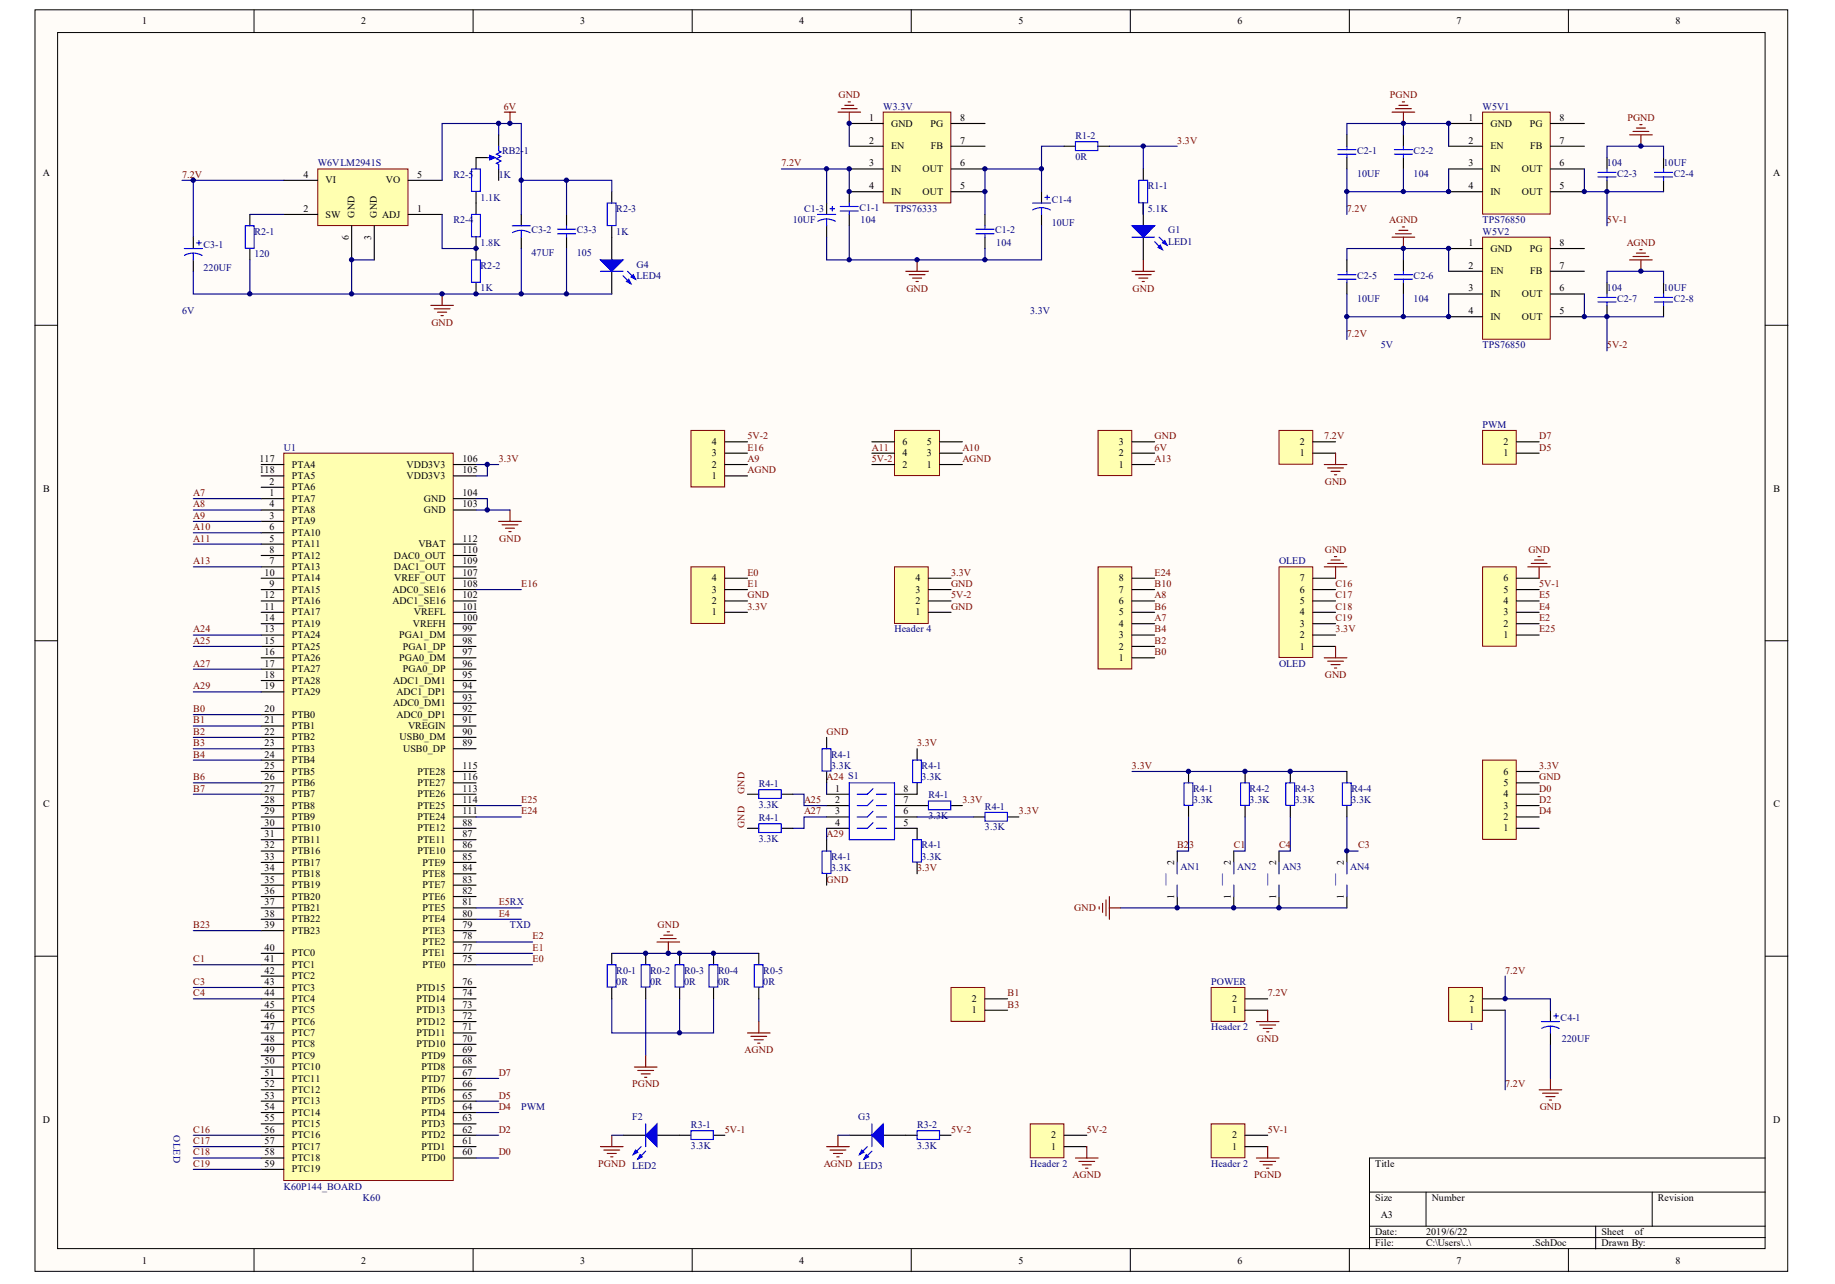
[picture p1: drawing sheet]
<svg xmlns="http://www.w3.org/2000/svg" width="289mm" height="202mm" viewBox="0 0 289 202" stroke-linecap="round" stroke-linejoin="round" font-family="sans-serif">
<g fill="#fffcf8" stroke="#000" stroke-width=".16">
<path d="M5.5 1.5h276v198.6h-276z"/>
<path d="M9.1 5.1h268.8v191.5h-268.8z"/>
</g>
<g fill="none" stroke="#000" stroke-width=".16">
<path d="M40 1.5v3.6M74.5 1.5v3.6M109 1.5v3.6M143.5 1.5v3.6M178 1.5v3.6M212.5 1.5v3.6M247 1.5v3.6M5.5 51.2h3.6M278 51.2h3.5M5.5 100.9h3.6M278 100.9h3.5M5.5 150.5h3.6"/>
<path d="M278 150.5h3.5M40 196.6v3.6M74.5 196.6v3.6M109 196.6v3.6M143.5 196.6v3.6M178 196.6v3.6M212.5 196.6v3.6M215.6 187.7h62.4M215.6 193h62.4M215.6 194.8h62.4M224.5 187.7v5.3M247 196.6v3.6"/>
<path d="M251.2 193v3.6M260.1 187.7v5.3M278 182.3h-62.4v14.3"/>
</g>
<path d="M139.1 17.7h10.6v14.2h-10.6z" fill="#ffffb0" stroke="#800000" stroke-width=".16"/>
<g fill="none" stroke="#000" stroke-width=".18">
<path d="M133.7 19.4h5.4M149.7 19.4h5.4M130.2 32v1.8M130.2 35.5v1.8M133.7 23h5.4M133.7 26.6h5.4M133.7 33.8v1.7M139.1 30.2h-5.4v1.8M149.7 23h5.4M149.7 26.6h5.4M149.7 30.2h5.4M155.1 33.8v1.7"/>
<path d="M155.1 37.3v1.8M164 30.2v1.8M164 33.8v1.7M180 26.6v1.8M180 32v3.5M180 37.3v3.6"/>
</g>
<g fill="none" stroke="#800000" stroke-width=".18">
<path d="M131.9 17.7h3.6M132.5 17.1h2.5M133 16.6h1.4M133.5 16h.4M133.7 17.7v1.7M142.6 42.7h3.6M143.2 43.2h2.4M143.7 43.8h1.4M144.2 44.3h.4M144.4 40.9v1.8M178.2 42.7h3.6M178.8 43.2h2.5"/>
<path d="M179.3 43.8h1.4M179.8 44.3h.4M180 40.9v1.8"/>
</g>
<g fill="none" stroke="#00f" stroke-width=".18">
<path d="M128.7 33.8h2.9M130.2 34.5l.7 .1 .6 .2M130.2 34.5l-.8 .1-.6 .2M130.2 34.5v1M130.7 32.9h.7M131 32.5v.7M132.3 32.5h2.8M132.3 33.2h2.8M133.7 32v.5M133.7 33.2v.6M153.7 36.1h2.8M153.7 36.8h2.8"/>
<path d="M155.1 35.5v.6M155.1 36.8v.5M162.6 32h2.8M164 32.7l.7 .1 .7 .3M164 32.7l-.7 .1-.7 .2M164 32.7v1.1M164.5 31.1h.7M164.9 30.7v.7M178.2 37.3h3.6M179.3 28.4h1.4v3.5h-1.4zM181.8 38.1l1.2 1.2M182.5 37.3l1.3 1.3"/>
</g>
<g fill="#00f" stroke="#00f" stroke-width=".18">
<path d="M178.2 35.5h3.6l-1.8 1.8z"/>
<path d="M182.7 38.6l.3 .7-.7-.4z"/>
<path d="M183.4 37.9l.4 .7-.8-.4z"/>
</g>
<path d="M233.4 37.3h10.7v16.1h-10.7z" fill="#ffffb0" stroke="#800000" stroke-width=".16"/>
<g fill="none" stroke="#000" stroke-width=".18">
<path d="M228.1 39.1h5.3M244.1 39.1h5.4M212.1 40.9v1.8M212.1 44.5v1.8M221 40.9v1.8M221 44.5v1.8M228.1 42.7h5.3M228.1 46.3h5.3M228.1 49.9h5.3M244.1 42.7h5.4M244.1 46.3h5.4M244.1 49.9h5.4"/>
<path d="M253 44.5v1.8M253 48.1v1.8M261.9 44.5v1.8M261.9 48.1v1.8"/>
</g>
<path d="M219.2 37.3h3.6M219.7 36.8h2.5M220.3 36.3h1.4M220.8 35.7h.3M221 37.3v1.8M257.7 39.8h1.4M258.2 39.3h.3M256.6 40.9h3.5M257.1 40.4h2.5M258.4 40.9v1.8" fill="none" stroke="#800000" stroke-width=".18"/>
<g fill="none" stroke="#00f" stroke-width=".18">
<path d="M210.6 43.2h2.9M210.6 44h2.9M212.1 42.7v.5M212.1 44v.5M219.5 43.2h2.9M219.5 44h2.9M221 42.7v.5M221 44v.5M251.6 46.8h2.8M251.6 47.5h2.8M253 46.3v.5M253 47.5v.6"/>
<path d="M260.5 46.8h2.9M260.5 47.5h2.9M261.9 46.3v.5M261.9 47.5v.6"/>
</g>
<path d="M44.7 71.3h26.7v114.5h-26.7z" fill="#ffffb0" stroke="#800000" stroke-width=".16"/>
<g fill="none" stroke="#000" stroke-width=".18">
<path d="M41.1 78.5h3.6M41.1 76.7h3.6M41.1 74.9h3.6M41.1 73.1h3.6M71.4 78.5h3.6M71.4 74.9h3.6M71.4 73.1h3.6M41.1 82.1h3.6M41.1 80.3h3.6M41.1 85.7h3.6M41.1 83.9h3.6M41.1 89.2h3.6"/>
<path d="M41.1 87.5h3.6M41.1 92.8h3.6M41.1 91h3.6M41.1 96.4h3.6M41.1 94.6h3.6M41.1 100h3.6M41.1 98.2h3.6M71.4 80.3h3.6M71.4 85.7h3.6M71.4 89.2h3.6M71.4 87.5h3.6M71.4 92.8h3.6"/>
<path d="M71.4 91h3.6M71.4 96.4h3.6M71.4 94.6h3.6M71.4 100h3.6M71.4 98.2h3.6M41.1 101.8h3.6M41.1 103.6h3.6M41.1 105.3h3.6M41.1 107.1h3.6M41.1 108.9h3.6M41.1 112.5h3.6M41.1 114.3h3.6"/>
<path d="M41.1 116.1h3.6M41.1 117.9h3.6M41.1 119.7h3.6M71.4 101.8h3.6M71.4 103.6h3.6M71.4 105.3h3.6M71.4 107.1h3.6M71.4 108.9h3.6M71.4 112.5h3.6M71.4 114.3h3.6M71.4 116.1h3.6M71.4 117.9h3.6"/>
<path d="M71.4 110.7h3.6M41.1 121.5h3.6M41.1 123.2h3.6M41.1 125h3.6M41.1 126.8h3.6M41.1 128.6h3.6M41.1 130.4h3.6M41.1 132.2h3.6M41.1 134h3.6M41.1 135.8h3.6M41.1 137.6h3.6M41.1 139.4h3.6"/>
<path d="M71.4 121.5h3.6M71.4 123.2h3.6M71.4 125h3.6M71.4 126.8h3.6M71.4 128.6h3.6M71.4 130.4h3.6M71.4 132.2h3.6M71.4 134h3.6M71.4 135.8h3.6M71.4 137.6h3.6M71.4 139.4h3.6M41.1 141.1h3.6"/>
<path d="M41.1 142.9h3.6M41.1 144.7h3.6M41.1 146.5h3.6M41.1 150.1h3.6M41.1 151.9h3.6M41.1 153.7h3.6M41.1 155.5h3.6M41.1 157.3h3.6M41.1 159h3.6M71.4 141.1h3.6M71.4 142.9h3.6M71.4 144.7h3.6"/>
<path d="M71.4 146.5h3.6M71.4 150.1h3.6M71.4 151.9h3.6M71.4 155.5h3.6M71.4 157.3h3.6M71.4 159h3.6M71.4 148.3h3.6M41.1 160.8h3.6M41.1 162.6h3.6M41.1 164.4h3.6M41.1 166.2h3.6M41.1 168h3.6"/>
<path d="M41.1 169.8h3.6M41.1 171.6h3.6M41.1 173.4h3.6M41.1 175.1h3.6M41.1 176.9h3.6M41.1 178.7h3.6M71.4 160.8h3.6M71.4 162.6h3.6M71.4 164.4h3.6M71.4 166.2h3.6M71.4 168h3.6M71.4 169.8h3.6"/>
<path d="M71.4 171.6h3.6M71.4 173.4h3.6M71.4 175.1h3.6M71.4 176.9h3.6M71.4 178.7h3.6M41.1 180.5h3.6M41.1 182.3h3.6M41.1 184.1h3.6M71.4 180.5h3.6M71.4 182.3h3.6"/>
</g>
<path d="M233.4 17.7h10.7v16h-10.7z" fill="#ffffb0" stroke="#800000" stroke-width=".16"/>
<g fill="none" stroke="#000" stroke-width=".18">
<path d="M228.1 19.4h5.3M244.1 19.4h5.4M212.1 21.2v1.8M212.1 24.8v1.8M221 21.2v1.8M221 24.8v1.8M228.1 23h5.3M228.1 26.6h5.3M228.1 30.2h5.3M244.1 23h5.4M244.1 26.6h5.4M244.1 30.2h5.4"/>
<path d="M253 24.8v1.8M253 28.4v1.8M261.9 24.8v1.8M261.9 28.4v1.8"/>
</g>
<path d="M219.2 17.7h3.6M219.7 17.1h2.5M220.3 16.6h1.4M220.8 16h.3M221 17.7v1.7M258.2 19.6h.3M256.6 21.2h3.5M257.1 20.7h2.5M257.7 20.2h1.4M258.4 21.2v1.8" fill="none" stroke="#800000" stroke-width=".18"/>
<g fill="none" stroke="#00f" stroke-width=".18">
<path d="M210.6 23.6h2.9M210.6 24.3h2.9M212.1 23v.6M212.1 24.3v.5M219.5 23.6h2.9M219.5 24.3h2.9M221 23v.6M221 24.3v.5M251.6 27.1h2.8M251.6 27.9h2.8M253 26.6v.5M253 27.9v.5"/>
<path d="M260.5 27.1h2.9M260.5 27.9h2.9M261.9 26.6v.5M261.9 27.9v.5"/>
</g>
<path d="M108.8 67.8h5.3v8.9h-5.3z" fill="#ffffb0" stroke="#800000" stroke-width=".16"/>
<path d="M114.1 74.9h3.6M114.1 73.1h3.6M114.1 71.3h3.6M114.1 69.6h3.6" fill="none" stroke="#000" stroke-width=".18"/>
<path d="M233.4 67.8h5.3v5.3h-5.3z" fill="#ffffb0" stroke="#800000" stroke-width=".16"/>
<path d="M238.8 71.3h3.5M238.8 69.6h3.5" fill="none" stroke="#000" stroke-width=".18"/>
<path d="M108.8 89.2h5.3v9h-5.3z" fill="#ffffb0" stroke="#800000" stroke-width=".16"/>
<path d="M114.1 96.4h3.6M114.1 94.6h3.6M114.1 92.8h3.6M114.1 91h3.6" fill="none" stroke="#000" stroke-width=".18"/>
<path d="M233.4 119.7h5.3v12.4h-5.3z" fill="#ffffb0" stroke="#800000" stroke-width=".16"/>
<path d="M238.8 130.4h3.5M238.8 128.6h3.5M238.8 126.8h3.5M238.8 125h3.5M238.8 123.2h3.5M238.8 121.5h3.5" fill="none" stroke="#000" stroke-width=".18"/>
<path d="M172.9 67.8h5.3v7.1h-5.3z" fill="#ffffb0" stroke="#800000" stroke-width=".16"/>
<path d="M178.2 73.1h3.6M178.2 71.3h3.6M178.2 69.6h3.6" fill="none" stroke="#000" stroke-width=".18"/>
<path d="M50 26.6h14.2v8.9h-14.2z" fill="#ffffb0" stroke="#800000" stroke-width=".16"/>
<g fill="none" stroke="#000" stroke-width=".18">
<path d="M30.4 37.3v1.8M39.3 33.8v1.7M39.3 39.1v1.8M44.7 28.4h5.3M44.7 33.8h5.3M55.4 35.5v5.4M58.9 35.5v5.4M64.3 28.4h5.3M64.3 33.8h5.3M75 24.8h1.7M75 39.1v1.8M78.5 21.2v1.8"/>
<path d="M78.5 26.6v1.8M82.1 33.8v1.7M82.1 37.3v1.8M89.2 33.8v1.7M89.2 37.3v1.8M96.3 30.2v1.8M96.3 35.5v5.4M30.4 40.9v1.8M75 44.5v1.8M96.3 42.7v3.6"/>
</g>
<g fill="none" stroke="#00f" stroke-width=".18">
<path d="M29 39.1h2.9M30.4 39.8l.8 .1 .6 .3M30.4 39.8l-.7 .1-.7 .3M30.4 39.8v1.1M31 38.2h.7M31.3 37.9v.7M38.6 35.5h1.4v3.6h-1.4zM76.7 24.8h.9M78.5 23v.7l.4 .2-.7 .4 .7 .3-.7 .4 .7 .3-.7 .4 .3 .2v.7M80.7 35.5h2.8M82.1 36.3l.7 .1 .7 .2M82.1 36.3l-.7 .1-.7 .2"/>
<path d="M82.1 36.3v1M87.8 36.8h2.8M87.8 36.1h2.8M89.2 35.5v.6M89.2 36.8v.5M95.6 32h1.4v3.5h-1.4zM74.2 40.9h1.4v3.5h-1.4zM94.5 42.7h3.6M98.1 43.4l1.3 1.3M98.8 42.7l1.3 1.3"/>
</g>
<g fill="#00f" stroke="#00f" stroke-width=".18">
<path d="M77.1 24.5l.9 .3-.9 .4z"/>
<path d="M94.5 40.9h3.6l-1.8 1.8z"/>
<path d="M99 44l.4 .7-.8-.4z"/>
<path d="M99.7 43.2l.4 .8-.7-.4z"/>
</g>
<path d="M79.4 17.7h1.8M80.3 17.7v1.7" fill="none" stroke="#800000" stroke-width=".18"/>
<path d="M228.1 155.5h5.3v5.3h-5.3z" fill="#ffffb0" stroke="#800000" stroke-width=".16"/>
<path d="M233.4 159h3.6M233.4 157.3h3.6" fill="none" stroke="#000" stroke-width=".18"/>
<path d="M67.8 48.1h3.6M68.4 48.6h2.5M68.9 49.2h1.4M69.4 49.7h.4M69.6 46.3v1.8" fill="none" stroke="#800000" stroke-width=".18"/>
<path d="M140.8 67.8h7.1v7.1h-7.1z" fill="#ffffb0" stroke="#800000" stroke-width=".16"/>
<path d="M137.3 69.6h3.5M137.3 71.3h3.5M137.3 73.1h3.5M148 69.6h3.5M148 71.3h3.5M148 73.1h3.5" fill="none" stroke="#000" stroke-width=".18"/>
<g fill="none" stroke="#000080" stroke-width=".18">
<path d="M133.7 19.4v3.6M221 19.4v1.8M28.7 28.4h16M30.4 28.4v8.9M39.3 33.8h5.4M82.1 39.1v7.2M89.2 28.4v5.4M89.2 39.1v7.2M96.3 30.2v-1.8h-14.2v5.4M123 26.6h10.7v3.6M130.2 26.6v5.4M133.7 35.5v5.4"/>
<path d="M155.1 39.1v1.8M164 30.2v-3.6h-8.9v7.2M164 35.5v5.4h-33.8v-3.6M167.6 23h-3.6v3.6M180 32v1.8M212.1 26.6v3.6h16v-3.6M212.1 21.2v-1.8h16v3.6M212.1 30.2v3.6M221 26.6v3.6M221 39.1v1.8M249.5 26.6v3.6h12.4M253 24.8v-1.8h8.9v1.8"/>
<path d="M253 30.2v5.3M39.3 40.9v5.4h-8.9v-3.6M58.9 40.9h-3.5v5.4M212.1 46.3v7.1M221 46.3v3.6M253 44.5v-1.8h8.9v1.8M253 49.9v5.3M30.4 83.9h10.7M30.4 85.7h10.7M30.4 119.7h10.7M30.4 112.5h10.7M30.4 116.1h10.7"/>
<path d="M30.4 123.2h10.7M75 151.9h8.9M75 150.1h8.9M237 159v12.6M75 173.4h3.5M75 169.8h3.5"/>
</g>
<path d="M242.3 171.6h3.6M242.9 172.1h2.5M243.4 172.6h1.4M243.9 173.2h.4M244.1 169.8v1.8" fill="none" stroke="#800000" stroke-width=".18"/>
<path d="M190.7 155.5h5.3v5.3h-5.3z" fill="#ffffb0" stroke="#800000" stroke-width=".16"/>
<path d="M196 159h3.6M196 157.3h3.6M98.1 178.7h3.6M103.4 178.7h3.6M133.7 178.7h3.6M139.1 178.7h3.5" fill="none" stroke="#000" stroke-width=".18"/>
<g fill="none" stroke="#800000" stroke-width=".18">
<path d="M199.6 159v1.8M96.3 178.7v1.8M131.9 178.7v1.8M197.8 160.8h3.6M198.4 161.4h2.5M198.9 161.9h1.4M199.4 162.4h.4M94.5 180.5h3.6M95.1 181.1h2.5M95.6 181.6h1.4M96.1 182.1h.4M130.2 180.5h3.5"/>
<path d="M130.7 181.1h2.5M131.2 181.6h1.4M131.8 182.1h.3"/>
</g>
<g fill="#00f" stroke="#00f" stroke-width=".18">
<path d="M103.4 176.9v3.6l-1.7-1.8z"/>
<path d="M100.1 181.1l.3 .3-.7 .4z"/>
<path d="M100.8 181.8l.3 .3-.7 .4z"/>
<path d="M139.1 176.9v3.6l-1.8-1.8z"/>
<path d="M135.7 181.1l.3 .3-.7 .4z"/>
<path d="M136.4 181.8l.3 .3-.7 .4z"/>
</g>
<path d="M101.7 176.9v3.6M137.3 176.9v3.6M101 180.5l-1.3 1.3M101.7 181.2l-1.3 1.3M136.6 180.5l-1.3 1.3M137.3 181.2l-1.3 1.3" fill="none" stroke="#00f" stroke-width=".18"/>
<path d="M96.3 178.7h1.8M131.9 178.7h1.8" fill="none" stroke="#000080" stroke-width=".18"/>
<path d="M172.9 89.2h5.3v16.1h-5.3z" fill="#ffffb0" stroke="#800000" stroke-width=".16"/>
<g fill="none" stroke="#000" stroke-width=".18">
<path d="M178.2 100h3.6M178.2 98.2h3.6M178.2 96.4h3.6M178.2 94.6h3.6M178.2 92.8h3.6M178.2 91h3.6M178.2 103.6h3.6M178.2 101.8h3.6M96.3 150.1v1.8M96.3 155.5v1.8M101.7 150.1v1.8M101.7 155.5v1.8"/>
<path d="M107 150.1v1.8M107 155.5v1.8M112.3 150.1v1.8M112.3 155.5v1.8M119.5 150.1v1.8M119.5 155.5v1.8M244.1 159v1.8M107 178.7h1.8M112.3 178.7h1.8M142.6 178.7h1.8M148 178.7h1.7M244.1 162.6v1.8"/>
</g>
<g fill="none" stroke="#800000" stroke-width=".18">
<path d="M103.4 148.3h3.6M104 147.8h2.5M104.5 147.2h1.4M105 146.7h.4M105.2 148.3v1.8M99.9 168h3.5M100.4 168.5h2.5M101 169.1h1.4M101.5 169.6h.3M101.7 166.2v1.8M117.7 162.6h3.6M118.2 163.2h2.5"/>
<path d="M118.8 163.7h1.4M119.3 164.2h.4M119.5 160.8v1.8"/>
</g>
<path d="M212.1 40.9v-1.8h16v3.6M228.1 46.3v3.6h-16M249.5 46.3v3.6h12.4M96.3 157.3v5.3h16v-5.3M96.3 150.1h23.2M101.7 157.3v8.9M107 157.3v5.3M119.5 157.3v3.5M244.1 164.4v5.4" fill="none" stroke="#000080" stroke-width=".18"/>
<g fill="none" stroke="#00f" stroke-width=".18">
<path d="M95.6 151.9h1.4v3.5h-1.4zM101 151.9h1.3v3.5h-1.3zM106.3 151.9h1.4v3.5h-1.4zM111.6 151.9h1.4v3.5h-1.4zM118.8 151.9h1.3v3.5h-1.3zM244.7 159.9h.7M245 159.6v.7M108.8 178h3.5v1.4h-3.5zM144.4 178h3.5v1.4h-3.5zM242.7 160.8h2.8M244.1 161.5l.7 .1 .7 .3M244.1 161.5l-.7 .1-.7 .3"/>
<path d="M244.1 161.5v1.1"/>
</g>
<path d="M140.8 89.2h5.3v9h-5.3z" fill="#ffffb0" stroke="#800000" stroke-width=".16"/>
<path d="M167.6 23h1.7M172.9 23h1.8M146.2 96.4h3.5M146.2 94.6h3.5M146.2 92.8h3.5M146.2 91h3.5" fill="none" stroke="#000" stroke-width=".18"/>
<path d="M78.5 82.1h3.6M79.1 82.6h2.4M79.6 83.2h1.4M80.1 83.7h.4M80.3 80.3v1.8" fill="none" stroke="#800000" stroke-width=".18"/>
<path d="M39.3 46.3h57M30.4 78.5h10.7M75 78.5h1.7v1.8h3.6M75 73.1h3.5M76.7 73.1v1.8h-1.7M30.4 80.3h10.7M75 80.3h1.7M75 175.1h3.5M75 178.7h3.5M75 182.3h3.5" fill="none" stroke="#000080" stroke-width=".18"/>
<path d="M169.3 22.3h3.6v1.4h-3.6z" fill="none" stroke="#00f" stroke-width=".18"/>
<path d="M162.2 176.9h5.3v5.4h-5.3z" fill="#ffffb0" stroke="#800000" stroke-width=".16"/>
<path d="M167.6 178.7h3.5M167.6 180.5h3.5" fill="none" stroke="#000" stroke-width=".18"/>
<path d="M190.7 176.9h5.3v5.4h-5.3z" fill="#ffffb0" stroke="#800000" stroke-width=".16"/>
<g fill="none" stroke="#000" stroke-width=".18">
<path d="M75 24.8v1.8M75 30.2v3.6M75 37.3v1.8M185.4 134v3.6M185.4 139.4v3.5M194.3 134v3.6M194.3 139.4v3.5M201.4 134v3.6M201.4 139.4v3.5M212.1 134v3.6M212.1 139.4v3.5M196 178.7h3.6"/>
<path d="M196 180.5h3.6"/>
</g>
<g fill="none" stroke="#800000" stroke-width=".18">
<path d="M173.1 142.8v.3M173.6 142.2v1.4M174.1 141.7v2.5M174.7 141.1v3.6M174.7 142.9h1.8M169.3 182.3h3.6M169.9 182.8h2.5M170.4 183.4h1.4M170.9 183.9h.4M171.1 180.5v1.8M197.8 182.3h3.6M198.4 182.8h2.5"/>
<path d="M198.9 183.4h1.4M199.4 183.9h.4M199.6 180.5v1.8"/>
</g>
<path d="M78.5 19.4h3.6v9M69.6 33.8v5.3h5.4M78.5 21.2v-1.8h-8.9v9M30.4 89.2h10.7M75 128.6h7.1M178.2 121.5h33.9M176.5 142.9h35.6" fill="none" stroke="#000080" stroke-width=".18"/>
<path d="M183.6 137.6v1.8M185.4 135.8v1.8M185.4 139.4v1.7M192.5 137.6v1.8M194.3 135.8v1.8M194.3 139.4v1.7M199.6 137.6v1.8M201.4 135.8v1.8M201.4 139.4v1.7M210.3 137.6v1.8M212.1 135.8v1.8M212.1 139.4v1.7" fill="none" stroke="#5f74e2" stroke-width=".18"/>
<path d="M74.2 33.8h1.4v3.5h-1.4zM74.2 26.6h1.4v3.5h-1.4z" fill="none" stroke="#00f" stroke-width=".18"/>
<path d="M201.4 89.2h5.3v14.3h-5.3z" fill="#ffffb0" stroke="#800000" stroke-width=".16"/>
<path d="M206.7 100h3.6M206.7 98.2h3.6M206.7 96.4h3.6M206.7 94.6h3.6M206.7 92.8h3.6M206.7 91h3.6M206.7 101.8h3.6" fill="none" stroke="#000" stroke-width=".18"/>
<path d="M208.5 89.2h3.6M209 88.7h2.5M209.6 88.2h1.4M210.1 87.6h.4M210.3 89.2v1.8M208.5 103.6h3.6M209 104.1h2.5M209.6 104.6h1.4M210.1 105.2h.4M210.3 101.8v1.8" fill="none" stroke="#800000" stroke-width=".18"/>
<path d="M30.4 178.7h10.7M30.4 180.5h10.7M30.4 182.3h10.7M30.4 184.1h10.7" fill="none" stroke="#000080" stroke-width=".18"/>
<path d="M201.4 67.8h5.3v5.3h-5.3z" fill="#ffffb0" stroke="#800000" stroke-width=".16"/>
<path d="M206.7 71.3h3.6M206.7 69.6h3.6" fill="none" stroke="#000" stroke-width=".18"/>
<path d="M208.5 73.1h3.6M209 73.7h2.5M209.6 74.2h1.4M210.1 74.7h.4M210.3 71.3v1.8" fill="none" stroke="#800000" stroke-width=".18"/>
<path d="M75 144.7h7.1M75 142.9h7.1" fill="none" stroke="#000080" stroke-width=".18"/>
<path d="M233.4 89.2h5.3v12.5h-5.3z" fill="#ffffb0" stroke="#800000" stroke-width=".16"/>
<g fill="none" stroke="#000" stroke-width=".18">
<path d="M238.8 100h3.5M238.8 98.2h3.5M238.8 96.4h3.5M238.8 94.6h3.5M238.8 92.8h3.5M238.8 91h3.5M130.2 116.1v1.8M144.4 117.9v1.8M117.7 125h1.8M117.7 130.4h1.8M123 125h1.8M123 130.4h1.8"/>
<path d="M130.2 125h3.5M130.2 126.8h3.5M130.2 128.6h3.5M130.2 130.4h3.5M130.2 121.5v1.7M130.2 132.2v1.8M130.2 137.6v1.8M140.8 126.8h5.4M140.8 128.6h3.6M140.8 130.4h3.6v1.8M144.4 123.2v1.8h-3.6M144.4 135.8v1.8"/>
<path d="M149.7 126.8h1.8M153.3 128.6h1.8M158.6 128.6h1.8M187.1 121.5v1.7M187.1 126.8v1.8M196 121.5v1.7M196 126.8v1.8M203.2 121.5v1.7M203.2 126.8v1.8M212.1 121.5v1.7M212.1 126.8v1.8"/>
</g>
<path d="M240.6 89.2h3.5M241.1 88.7h2.5M241.6 88.2h1.5M242.2 87.6h.3M242.3 89.2v1.8" fill="none" stroke="#800000" stroke-width=".18"/>
<g fill="none" stroke="#000080" stroke-width=".18">
<path d="M174.7 23h10.7M180 23v3.6M30.4 82.1h10.7M75 92.8h7.1M30.4 125h10.7M75 126.8h7.1M124.8 125h1.8v1.8h3.6M130.2 128.6h-3.6v1.8h-1.8M130.2 123.2v1.8M130.2 130.4v1.8M144.4 128.6h8.9M187.1 128.6v5.4h-1.7"/>
<path d="M196 128.6v5.4h-1.7M203.2 128.6v5.4h-1.8M212.1 128.6v5.4h1.7M30.4 146.5h10.7M30.4 151.9h10.7M30.4 155.5h10.7M30.4 157.3h10.7M75 148.3h8.9M237 153.7v3.6h7.1v1.7"/>
</g>
<g fill="none" stroke="#00f" stroke-width=".18">
<path d="M129.4 117.9h1.4v3.5h-1.4zM143.7 119.7h1.4v3.5h-1.4zM119.5 124.3h3.5v1.4h-3.5zM119.5 129.7h3.5v1.4h-3.5zM129.4 134h1.4v3.5h-1.4zM133.7 123.2h7.1v9h-7.1zM137.5 129.5l-.9 .9h-1.6M137.5 127.7l-.9 .9h-1.6M137.5 125.9l-.9 .9h-1.6M137.5 124.1l-.9 .9h-1.6M138 130.4h1.6M138 128.6h1.6"/>
<path d="M138 126.8h1.6M138 125h1.6M143.7 132.2h1.4v3.5h-1.4zM146.2 126.1h3.5v1.4h-3.5zM155.1 127.9h3.5v1.4h-3.5zM186.4 123.2h1.4v3.6h-1.4zM195.3 123.2h1.4v3.6h-1.4zM202.5 123.2h1.3v3.6h-1.3zM211.4 123.2h1.3v3.6h-1.3z"/>
</g>
<path d="M149.7 155.5h5.4v5.3h-5.4z" fill="#ffffb0" stroke="#800000" stroke-width=".16"/>
<path d="M155.1 159h3.5M155.1 157.3h3.5" fill="none" stroke="#000" stroke-width=".18"/>
<path d="M30.4 100h10.7M30.4 114.3h10.7M30.4 117.9h10.7M30.4 101.8h10.7M30.4 105.3h10.7M30.4 108.9h10.7" fill="none" stroke="#000080" stroke-width=".18"/>
<g fill="#000080" stroke="#000080" stroke-width=".16">
<circle cx="30.4" cy="28.4" r=".34"/>
<circle cx="39.3" cy="46.3" r=".33"/>
<circle cx="55.4" cy="46.3" r=".33"/>
<circle cx="55.4" cy="40.9" r=".33"/>
<circle cx="69.6" cy="46.3" r=".33"/>
<circle cx="74.9" cy="46.3" r=".33"/>
<circle cx="74.9" cy="39.1" r=".33"/>
<circle cx="76.7" cy="80.3" r=".34"/>
<circle cx="76.7" cy="73.1" r=".34"/>
<circle cx="78.5" cy="19.4" r=".33"/>
<circle cx="80.3" cy="19.4" r=".33"/>
<circle cx="82.1" cy="46.3" r=".33"/>
<circle cx="82.1" cy="28.4" r=".34"/>
<circle cx="89.2" cy="46.3" r=".33"/>
<circle cx="89.2" cy="28.4" r=".34"/>
<circle cx="101.6" cy="150.1" r=".34"/>
<circle cx="105.2" cy="150.1" r=".34"/>
<circle cx="107" cy="162.6" r=".33"/>
<circle cx="107" cy="150.1" r=".34"/>
<circle cx="112.3" cy="150.1" r=".34"/>
<circle cx="130.1" cy="26.6" r=".33"/>
<circle cx="133.7" cy="40.9" r=".33"/>
<circle cx="133.7" cy="30.2" r=".33"/>
<circle cx="133.7" cy="26.6" r=".33"/>
<circle cx="133.7" cy="19.4" r=".33"/>
<circle cx="144.4" cy="40.9" r=".33"/>
<circle cx="155.1" cy="40.9" r=".33"/>
<circle cx="155.1" cy="30.2" r=".33"/>
<circle cx="155.1" cy="26.6" r=".33"/>
<circle cx="164" cy="26.6" r=".33"/>
<circle cx="180" cy="23" r=".33"/>
<circle cx="185.3" cy="142.9" r=".34"/>
<circle cx="187.1" cy="121.4" r=".34"/>
<circle cx="194.2" cy="142.9" r=".34"/>
<circle cx="196" cy="121.4" r=".34"/>
<circle cx="201.4" cy="142.9" r=".34"/>
<circle cx="203.1" cy="121.4" r=".34"/>
<circle cx="212.1" cy="134" r=".33"/>
<circle cx="212.1" cy="49.8" r=".33"/>
<circle cx="212.1" cy="30.2" r=".33"/>
<circle cx="221" cy="49.8" r=".33"/>
<circle cx="221" cy="39.1" r=".33"/>
<circle cx="221" cy="30.2" r=".33"/>
<circle cx="221" cy="19.4" r=".33"/>
<circle cx="228.1" cy="49.8" r=".33"/>
<circle cx="228.1" cy="39.1" r=".33"/>
<circle cx="228.1" cy="30.2" r=".33"/>
<circle cx="228.1" cy="19.4" r=".33"/>
<circle cx="237" cy="157.2" r=".33"/>
<circle cx="249.4" cy="49.8" r=".33"/>
<circle cx="249.4" cy="30.2" r=".33"/>
<circle cx="253" cy="49.8" r=".33"/>
<circle cx="253" cy="30.2" r=".33"/>
<circle cx="258.4" cy="42.7" r=".33"/>
<circle cx="258.4" cy="23" r=".33"/>
</g>
<g font-size="1.6">
<text x="22.4" y="3.8">1</text>
<text x="56.9" y="3.8">2</text>
<text x="91.4" y="3.8">3</text>
<text x="125.8" y="3.8">4</text>
<text x="160.3" y="3.8">5</text>
<text x="194.8" y="3.8">6</text>
<text x="229.3" y="3.8">7</text>
<text x="263.8" y="3.8">8</text>
<text x="136.8" y="19">1</text>
<text x="136.8" y="22.6">2</text>
<text x="140.3" y="19.9">GND</text>
<text x="140.3" y="23.5">EN</text>
<text x="146.5" y="19.9">PG</text>
<text x="146.6" y="23.5">FB</text>
<text x="151.2" y="22.6">7</text>
<text x="151.2" y="19">8</text>
<text x="231.2" y="19">1</text>
<text x="231.2" y="22.6">2</text>
<text x="234.7" y="19.9">GND</text>
<text x="234.7" y="23.5">EN</text>
<text x="240.9" y="19.9">PG</text>
<text x="240.9" y="23.5">FB</text>
<text x="245.5" y="22.6">7</text>
<text x="245.5" y="19">8</text>
<text x="6.8" y="27.8">A</text>
<text x="47.8" y="28">4</text>
<text x="51.3" y="28.9">VI</text>
<text x="60.7" y="28.9">VO</text>
<text x="65.7" y="28">5</text>
<text x="136.8" y="26.2">3</text>
<text x="136.8" y="29.8">4</text>
<text x="140.3" y="27.1">IN</text>
<text x="145.3" y="27.1">OUT</text>
<text x="151.2" y="29.8">5</text>
<text x="151.2" y="26.2">6</text>
<text x="231.2" y="26.2">3</text>
<text x="231.2" y="29.8">4</text>
<text x="234.7" y="27.1">IN</text>
<text x="239.6" y="27.1">OUT</text>
<text x="245.5" y="29.8">5</text>
<text x="245.5" y="26.2">6</text>
<text x="279.2" y="27.8">A</text>
<text x="47.8" y="33.4">2</text>
<text x="51.3" y="34.3">SW</text>
<text x="55.8" y="34.3" transform="rotate(-90 55.8 34.3)">GND</text>
<text x="59.4" y="34.3" transform="rotate(-90 59.4 34.3)">GND</text>
<text x="60.2" y="34.3">ADJ</text>
<text x="65.7" y="33.4">1</text>
<text x="140.3" y="30.7">IN</text>
<text x="145.3" y="30.7">OUT</text>
<text x="234.7" y="30.7">IN</text>
<text x="239.6" y="30.7">OUT</text>
<text x="54.9" y="37.8" transform="rotate(-90 54.9 37.8)">6</text>
<text x="58.5" y="37.8" transform="rotate(-90 58.5 37.8)">3</text>
<text x="231.2" y="38.7">1</text>
<text x="234.7" y="39.6">GND</text>
<text x="240.9" y="39.6">PG</text>
<text x="245.5" y="38.7">8</text>
<text x="231.2" y="42.3">2</text>
<text x="231.2" y="45.9">3</text>
<text x="234.7" y="43.2">EN</text>
<text x="234.7" y="46.8">IN</text>
<text x="239.6" y="46.8">OUT</text>
<text x="240.9" y="43.2">FB</text>
<text x="245.5" y="45.9">6</text>
<text x="245.5" y="42.3">7</text>
<text x="231.2" y="49.5">4</text>
<text x="234.7" y="50.4">IN</text>
<text x="239.6" y="50.4">OUT</text>
<text x="245.5" y="49.5">5</text>
<text x="112.1" y="71.8">3</text>
<text x="112.1" y="70">4</text>
<text x="142.1" y="70">6</text>
<text x="142.1" y="71.8">4</text>
<text x="145.9" y="70">5</text>
<text x="145.9" y="71.8">3</text>
<text x="176.2" y="71.8">2</text>
<text x="176.2" y="70">3</text>
<text x="204.7" y="71.8">1</text>
<text x="204.7" y="70">2</text>
<text x="236.7" y="71.8">1</text>
<text x="236.7" y="70">2</text>
<text x="6.8" y="77.4">B</text>
<text x="40.9" y="72.7">117</text>
<text x="40.9" y="74.5">118</text>
<text x="42.5" y="76.3">2</text>
<text x="45.9" y="77.2">PTA6</text>
<text x="45.9" y="73.6">PTA4</text>
<text x="45.9" y="75.4">PTA5</text>
<text x="64" y="75.4">VDD3V3</text>
<text x="64" y="73.6">VDD3V3</text>
<text x="72.8" y="74.5">105</text>
<text x="72.8" y="72.7">106</text>
<text x="112.1" y="75.4">1</text>
<text x="112.1" y="73.6">2</text>
<text x="142.1" y="73.6">2</text>
<text x="145.9" y="73.6">1</text>
<text x="176.2" y="73.6">1</text>
<text x="279.2" y="77.4">B</text>
<text x="42.5" y="78.1">1</text>
<text x="42.5" y="81.7">3</text>
<text x="42.5" y="79.9">4</text>
<text x="42.5" y="83.5">6</text>
<text x="45.9" y="79">PTA7</text>
<text x="45.9" y="82.6">PTA9</text>
<text x="45.9" y="80.8">PTA8</text>
<text x="66.7" y="80.8">GND</text>
<text x="66.7" y="79">GND</text>
<text x="72.8" y="79.9">103</text>
<text x="72.8" y="78.1">104</text>
<text x="42.5" y="85.3">5</text>
<text x="42.5" y="88.8">7</text>
<text x="42.5" y="87">8</text>
<text x="45.9" y="86.2">PTA11</text>
<text x="45.9" y="84.4">PTA10</text>
<text x="45.9" y="89.7">PTA13</text>
<text x="45.9" y="87.9">PTA12</text>
<text x="62" y="89.7">DAC1_OUT</text>
<text x="62" y="87.9">DAC0_OUT</text>
<text x="65.9" y="86.2">VBAT</text>
<text x="72.8" y="88.8">109</text>
<text x="72.8" y="87">110</text>
<text x="72.8" y="85.3">112</text>
<text x="41.7" y="90.6">10</text>
<text x="41.7" y="96">11</text>
<text x="41.7" y="94.2">12</text>
<text x="42.5" y="92.4">9</text>
<text x="45.9" y="93.3">PTA15</text>
<text x="45.9" y="91.5">PTA14</text>
<text x="45.9" y="95.1">PTA16</text>
<text x="61.8" y="95.1">ADC1_SE16</text>
<text x="61.8" y="93.3">ADC0_SE16</text>
<text x="62.1" y="91.5">VREF_OUT</text>
<text x="72.8" y="96">101</text>
<text x="72.8" y="94.2">102</text>
<text x="72.8" y="90.6">107</text>
<text x="72.8" y="92.4">108</text>
<text x="112.1" y="95.1">2</text>
<text x="112.1" y="93.3">3</text>
<text x="112.1" y="91.5">4</text>
<text x="144.1" y="95.1">2</text>
<text x="144.1" y="93.3">3</text>
<text x="144.1" y="91.5">4</text>
<text x="176.2" y="95.1">6</text>
<text x="176.2" y="93.3">7</text>
<text x="176.2" y="91.5">8</text>
<text x="204.7" y="95.1">5</text>
<text x="204.7" y="93.3">6</text>
<text x="204.7" y="91.5">7</text>
<text x="236.7" y="95.1">4</text>
<text x="236.7" y="93.3">5</text>
<text x="236.7" y="91.5">6</text>
<text x="41.7" y="99.6">13</text>
<text x="41.7" y="97.8">14</text>
<text x="41.7" y="101.4">15</text>
<text x="45.9" y="96.9">PTA17</text>
<text x="45.9" y="100.5">PTA24</text>
<text x="45.9" y="98.7">PTA19</text>
<text x="62.9" y="100.5">PGA1_DM</text>
<text x="65" y="98.7">VREFH</text>
<text x="65.2" y="96.9">VREFL</text>
<text x="72.8" y="101.4">98</text>
<text x="72.8" y="99.6">99</text>
<text x="72.8" y="97.8">100</text>
<text x="112.1" y="96.9">1</text>
<text x="144.1" y="96.9">1</text>
<text x="176.2" y="100.5">3</text>
<text x="176.2" y="98.7">4</text>
<text x="176.2" y="96.9">5</text>
<text x="204.7" y="100.5">2</text>
<text x="204.7" y="98.7">3</text>
<text x="204.7" y="96.9">4</text>
<text x="236.7" y="100.5">1</text>
<text x="236.7" y="98.7">2</text>
<text x="236.7" y="96.9">3</text>
<text x="41.7" y="103.2">16</text>
<text x="41.7" y="104.9">17</text>
<text x="41.7" y="106.7">18</text>
<text x="45.9" y="102.3">PTA25</text>
<text x="45.9" y="104">PTA26</text>
<text x="45.9" y="105.8">PTA27</text>
<text x="45.9" y="107.6">PTA28</text>
<text x="61.9" y="107.6">ADC1_DM1</text>
<text x="62.9" y="104">PGA0_DM</text>
<text x="63.4" y="105.8">PGA0_DP</text>
<text x="63.4" y="102.3">PGA1_DP</text>
<text x="72.8" y="106.7">95</text>
<text x="72.8" y="104.9">96</text>
<text x="72.8" y="103.2">97</text>
<text x="176.2" y="104">1</text>
<text x="176.2" y="102.3">2</text>
<text x="204.7" y="102.3">1</text>
<text x="41.7" y="108.5">19</text>
<text x="41.7" y="112.1">20</text>
<text x="41.7" y="113.9">21</text>
<text x="45.9" y="109.4">PTA29</text>
<text x="45.9" y="113">PTB0</text>
<text x="61.9" y="111.2">ADC0_DM1</text>
<text x="62.5" y="113">ADC0_DP1</text>
<text x="62.5" y="109.4">ADC1_DP1</text>
<text x="72.8" y="113.9">91</text>
<text x="72.8" y="112.1">92</text>
<text x="72.8" y="110.3">93</text>
<text x="72.8" y="108.5">94</text>
<text x="41.7" y="115.7">22</text>
<text x="41.7" y="117.5">23</text>
<text x="41.7" y="119.3">24</text>
<text x="45.9" y="114.8">PTB1</text>
<text x="45.9" y="116.6">PTB2</text>
<text x="45.9" y="118.4">PTB3</text>
<text x="62.9" y="116.6">USB0_DM</text>
<text x="63.5" y="118.4">USB0_DP</text>
<text x="64.3" y="114.8">VREGIN</text>
<text x="72.8" y="117.5">89</text>
<text x="72.8" y="115.7">90</text>
<text x="41.7" y="121.1">25</text>
<text x="41.7" y="122.8">26</text>
<text x="41.7" y="124.6">27</text>
<text x="45.9" y="120.2">PTB4</text>
<text x="45.9" y="121.9">PTB5</text>
<text x="45.9" y="123.7">PTB6</text>
<text x="45.9" y="125.5">PTB7</text>
<text x="65.7" y="125.5">PTE26</text>
<text x="65.7" y="121.9">PTE28</text>
<text x="65.7" y="123.7">PTE27</text>
<text x="72.8" y="124.6">113</text>
<text x="72.8" y="121.1">115</text>
<text x="72.8" y="122.8">116</text>
<text x="131.5" y="124.6">1</text>
<text x="142.3" y="124.6">8</text>
<text x="236.7" y="125.5">4</text>
<text x="236.7" y="123.7">5</text>
<text x="236.7" y="121.9">6</text>
<text x="6.8" y="127.1">C</text>
<text x="41.7" y="126.4">28</text>
<text x="41.7" y="128.2">29</text>
<text x="41.7" y="130">30</text>
<text x="41.7" y="131.8">31</text>
<text x="45.9" y="127.3">PTB8</text>
<text x="45.9" y="129.1">PTB9</text>
<text x="45.9" y="130.9">PTB10</text>
<text x="65.7" y="130.9">PTE12</text>
<text x="65.7" y="129.1">PTE24</text>
<text x="65.7" y="127.3">PTE25</text>
<text x="72.8" y="131.8">87</text>
<text x="72.8" y="130">88</text>
<text x="72.8" y="128.2">111</text>
<text x="72.8" y="126.4">114</text>
<text x="131.5" y="126.4">2</text>
<text x="131.5" y="128.2">3</text>
<text x="131.5" y="130">4</text>
<text x="142.3" y="130">5</text>
<text x="142.3" y="128.2">6</text>
<text x="142.3" y="126.4">7</text>
<text x="236.7" y="130.9">1</text>
<text x="236.7" y="129.1">2</text>
<text x="236.7" y="127.3">3</text>
<text x="279.2" y="127.1">C</text>
<text x="41.7" y="133.6">32</text>
<text x="41.7" y="135.4">33</text>
<text x="41.7" y="137.2">34</text>
<text x="45.9" y="132.7">PTB11</text>
<text x="45.9" y="134.5">PTB16</text>
<text x="45.9" y="136.3">PTB17</text>
<text x="65.7" y="134.5">PTE10</text>
<text x="65.7" y="132.7">PTE11</text>
<text x="66.5" y="136.3">PTE9</text>
<text x="72.8" y="137.2">84</text>
<text x="72.8" y="135.4">85</text>
<text x="72.8" y="133.6">86</text>
<text x="184.9" y="136.1" transform="rotate(-90 184.9 136.1)">2</text>
<text x="193.8" y="136.1" transform="rotate(-90 193.8 136.1)">2</text>
<text x="200.9" y="136.1" transform="rotate(-90 200.9 136.1)">2</text>
<text x="211.6" y="136.1" transform="rotate(-90 211.6 136.1)">2</text>
<text x="41.7" y="138.9">35</text>
<text x="41.7" y="140.7">36</text>
<text x="41.7" y="142.5">37</text>
<text x="45.9" y="138.1">PTB18</text>
<text x="45.9" y="139.8">PTB19</text>
<text x="45.9" y="141.6">PTB20</text>
<text x="45.9" y="143.4">PTB21</text>
<text x="66.5" y="143.4">PTE5</text>
<text x="66.5" y="141.6">PTE6</text>
<text x="66.5" y="139.8">PTE7</text>
<text x="66.5" y="138.1">PTE8</text>
<text x="72.8" y="142.5">81</text>
<text x="72.8" y="140.7">82</text>
<text x="72.8" y="138.9">83</text>
<text x="184.9" y="141.6" transform="rotate(-90 184.9 141.6)">1</text>
<text x="193.8" y="141.6" transform="rotate(-90 193.8 141.6)">1</text>
<text x="200.9" y="141.6" transform="rotate(-90 200.9 141.6)">1</text>
<text x="211.6" y="141.6" transform="rotate(-90 211.6 141.6)">1</text>
<text x="41.7" y="144.3">38</text>
<text x="41.7" y="146.1">39</text>
<text x="41.7" y="149.7">40</text>
<text x="45.9" y="145.2">PTB22</text>
<text x="45.9" y="147">PTB23</text>
<text x="66.5" y="148.8">PTE2</text>
<text x="66.5" y="147">PTE3</text>
<text x="66.5" y="145.2">PTE4</text>
<text x="72.8" y="149.7">77</text>
<text x="72.8" y="147.9">78</text>
<text x="72.8" y="146.1">79</text>
<text x="72.8" y="144.3">80</text>
<text x="41.7" y="151.5">41</text>
<text x="41.7" y="153.3">42</text>
<text x="41.7" y="155.1">43</text>
<text x="45.9" y="150.6">PTC0</text>
<text x="45.9" y="152.4">PTC1</text>
<text x="45.9" y="154.2">PTC2</text>
<text x="45.9" y="156">PTC3</text>
<text x="65.6" y="156">PTD15</text>
<text x="66.5" y="152.4">PTE0</text>
<text x="66.5" y="150.6">PTE1</text>
<text x="72.8" y="155.1">76</text>
<text x="72.8" y="151.5">75</text>
<text x="41.7" y="156.8">44</text>
<text x="41.7" y="158.6">45</text>
<text x="41.7" y="160.4">46</text>
<text x="45.9" y="157.7">PTC4</text>
<text x="45.9" y="159.5">PTC5</text>
<text x="45.9" y="161.3">PTC6</text>
<text x="65.6" y="161.3">PTD12</text>
<text x="65.6" y="159.5">PTD13</text>
<text x="65.6" y="157.7">PTD14</text>
<text x="72.8" y="160.4">72</text>
<text x="72.8" y="158.6">73</text>
<text x="72.8" y="156.8">74</text>
<text x="153" y="159.5">1</text>
<text x="153" y="157.7">2</text>
<text x="194" y="159.5">1</text>
<text x="194" y="157.7">2</text>
<text x="231.4" y="159.5">1</text>
<text x="231.4" y="157.7">2</text>
<text x="41.7" y="162.2">47</text>
<text x="41.7" y="164">48</text>
<text x="41.7" y="165.8">49</text>
<text x="41.7" y="167.6">50</text>
<text x="45.9" y="163.1">PTC7</text>
<text x="45.9" y="164.9">PTC8</text>
<text x="45.9" y="166.7">PTC9</text>
<text x="65.6" y="164.9">PTD10</text>
<text x="65.6" y="163.1">PTD11</text>
<text x="66.4" y="166.7">PTD9</text>
<text x="72.8" y="167.6">68</text>
<text x="72.8" y="165.8">69</text>
<text x="72.8" y="164">70</text>
<text x="72.8" y="162.2">71</text>
<text x="41.7" y="169.4">51</text>
<text x="41.7" y="171.2">52</text>
<text x="41.7" y="173">53</text>
<text x="45.9" y="168.5">PTC10</text>
<text x="45.9" y="170.3">PTC11</text>
<text x="45.9" y="172.1">PTC12</text>
<text x="45.9" y="173.8">PTC13</text>
<text x="66.4" y="173.8">PTD5</text>
<text x="66.4" y="172.1">PTD6</text>
<text x="66.4" y="170.3">PTD7</text>
<text x="66.4" y="168.5">PTD8</text>
<text x="72.8" y="173">65</text>
<text x="72.8" y="171.2">66</text>
<text x="72.8" y="169.4">67</text>
<text x="6.7" y="176.8">D</text>
<text x="41.7" y="174.7">54</text>
<text x="41.7" y="176.5">55</text>
<text x="41.7" y="178.3">56</text>
<text x="45.9" y="175.6">PTC14</text>
<text x="45.9" y="177.4">PTC15</text>
<text x="45.9" y="179.2">PTC16</text>
<text x="66.4" y="179.2">PTD2</text>
<text x="66.4" y="177.4">PTD3</text>
<text x="66.4" y="175.6">PTD4</text>
<text x="72.8" y="178.3">62</text>
<text x="72.8" y="176.5">63</text>
<text x="72.8" y="174.7">64</text>
<text x="165.5" y="179.2">2</text>
<text x="194" y="179.2">2</text>
<text x="279.2" y="176.8">D</text>
<text x="41.7" y="180.1">57</text>
<text x="41.7" y="181.9">58</text>
<text x="41.7" y="183.7">59</text>
<text x="45.9" y="181">PTC17</text>
<text x="45.9" y="182.8">PTC18</text>
<text x="45.9" y="184.6">PTC19</text>
<text x="66.4" y="182.8">PTD0</text>
<text x="66.4" y="181">PTD1</text>
<text x="72.8" y="181.9">60</text>
<text x="72.8" y="180.1">61</text>
<text x="165.5" y="181">1</text>
<text x="194" y="181">1</text>
<text x="216.5" y="183.7">Title</text>
<text x="216.5" y="189.1">Size</text>
<text x="217.4" y="191.8">A3</text>
<text x="225.4" y="189.1">Number</text>
<text x="261" y="189.1">Revision</text>
<text x="216.5" y="194.4">Date:</text>
<text x="216.5" y="196.2">File:</text>
<text x="224.5" y="194.4">2019/6/22</text>
<text x="224.5" y="196.2">C:\Users\..\</text>
<text x="241.3" y="196.2">.SchDoc</text>
<text x="252.1" y="194.4">Sheet</text>
<text x="252.1" y="196.2">Drawn By:</text>
<text x="257.4" y="194.4">of</text>
<text x="22.4" y="198.9">1</text>
<text x="56.9" y="198.9">2</text>
<text x="91.4" y="198.9">3</text>
<text x="125.8" y="198.9">4</text>
<text x="160.3" y="198.9">5</text>
<text x="194.8" y="198.9">6</text>
<text x="229.3" y="198.9">7</text>
<text x="263.8" y="198.9">8</text>
</g>
<g font-size="1.6" fill="#800000">
<text x="79.3" y="17.2">6V</text>
<text x="132" y="15.5">GND</text>
<text x="218.8" y="15.5">PGND</text>
<text x="185.4" y="22.6">3.3V</text>
<text x="256.2" y="19">PGND</text>
<text x="28.7" y="28">7.2V</text>
<text x="123" y="26.2">7.2V</text>
<text x="212.1" y="33.4">7.2V</text>
<text x="218.7" y="35.1">AGND</text>
<text x="253" y="35.1">5V-1</text>
<text x="256.1" y="38.7">AGND</text>
<text x="142.7" y="45.9">GND</text>
<text x="178.3" y="45.9">GND</text>
<text x="67.9" y="51.3">GND</text>
<text x="212.1" y="53">7.2V</text>
<text x="253" y="54.8">5V-2</text>
<text x="117.7" y="69.1">5V-2</text>
<text x="117.7" y="70.9">E16</text>
<text x="137.3" y="70.9">A11</text>
<text x="151.5" y="70.9">A10</text>
<text x="181.8" y="69.1">GND</text>
<text x="181.8" y="70.9">6V</text>
<text x="208.5" y="69.1">7.2V</text>
<text x="242.3" y="69.1">D7</text>
<text x="242.3" y="70.9">D5</text>
<text x="78.5" y="72.7">3.3V</text>
<text x="117.7" y="72.7">A9</text>
<text x="117.7" y="74.5">AGND</text>
<text x="137.3" y="72.7">5V-2</text>
<text x="151.5" y="72.7">AGND</text>
<text x="181.8" y="72.7">A13</text>
<text x="208.6" y="76.3">GND</text>
<text x="30.4" y="83.5">A10</text>
<text x="30.4" y="78.1">A7</text>
<text x="30.4" y="79.9">A8</text>
<text x="30.4" y="81.7">A9</text>
<text x="30.4" y="85.3">A11</text>
<text x="30.4" y="88.8">A13</text>
<text x="78.6" y="85.3">GND</text>
<text x="208.6" y="87">GND</text>
<text x="240.6" y="87">GND</text>
<text x="82.1" y="92.4">E16</text>
<text x="117.7" y="90.6">E0</text>
<text x="117.7" y="92.4">E1</text>
<text x="117.7" y="94.2">GND</text>
<text x="117.7" y="96">3.3V</text>
<text x="149.7" y="90.6">3.3V</text>
<text x="149.7" y="94.2">5V-2</text>
<text x="149.7" y="92.4">GND</text>
<text x="149.7" y="96">GND</text>
<text x="181.8" y="96">B6</text>
<text x="181.8" y="94.2">A8</text>
<text x="181.8" y="92.4">B10</text>
<text x="181.8" y="90.6">E24</text>
<text x="210.3" y="96">C18</text>
<text x="210.3" y="94.2">C17</text>
<text x="210.3" y="92.4">C16</text>
<text x="242.3" y="94.2">E5</text>
<text x="242.3" y="92.4">5V-1</text>
<text x="242.3" y="96">E4</text>
<text x="30.4" y="99.6">A24</text>
<text x="30.4" y="101.4">A25</text>
<text x="181.8" y="101.4">B2</text>
<text x="181.8" y="99.6">B4</text>
<text x="181.8" y="97.8">A7</text>
<text x="210.3" y="99.6">3.3V</text>
<text x="210.3" y="97.8">C19</text>
<text x="242.3" y="97.8">E2</text>
<text x="242.3" y="99.6">E25</text>
<text x="30.4" y="104.9">A27</text>
<text x="181.8" y="103.2">B0</text>
<text x="208.6" y="106.8">GND</text>
<text x="30.4" y="112.1">B0</text>
<text x="30.4" y="113.9">B1</text>
<text x="30.4" y="108.5">A29</text>
<text x="30.4" y="119.3">B4</text>
<text x="30.4" y="115.7">B2</text>
<text x="30.4" y="117.5">B3</text>
<text x="130.2" y="115.7">GND</text>
<text x="144.4" y="117.5">3.3V</text>
<text x="30.4" y="122.8">B6</text>
<text x="30.4" y="124.6">B7</text>
<text x="117.2" y="125" transform="rotate(-90 117.2 125)">GND</text>
<text x="130.2" y="122.8">A24 S1</text>
<text x="178.2" y="121.1">3.3V</text>
<text x="242.3" y="121.1">3.3V</text>
<text x="242.3" y="122.8">GND</text>
<text x="242.3" y="124.6">D0</text>
<text x="82.1" y="128.2">E24</text>
<text x="82.1" y="126.4">E25</text>
<text x="117.2" y="130.4" transform="rotate(-90 117.2 130.4)">GND</text>
<text x="126.6" y="126.4">A25</text>
<text x="126.6" y="128.2">A27</text>
<text x="130.2" y="131.8">A29</text>
<text x="151.5" y="126.4">3.3V</text>
<text x="160.4" y="128.2">3.3V</text>
<text x="242.3" y="126.4">D2</text>
<text x="242.3" y="128.2">D4</text>
<text x="144.4" y="137.2">3.3V</text>
<text x="185.4" y="133.6">B2</text>
<text x="187.2" y="133.6">3</text>
<text x="194.3" y="133.6">C1</text>
<text x="201.4" y="133.6">C4</text>
<text x="213.8" y="133.6">C3</text>
<text x="78.5" y="142.5">E5RX</text>
<text x="130.2" y="138.9">GND</text>
<text x="169.1" y="143.4">GND</text>
<text x="30.4" y="146.1">B23</text>
<text x="78.5" y="144.3">E4</text>
<text x="83.9" y="149.7">E1</text>
<text x="83.9" y="147.9">E2</text>
<text x="103.5" y="146.1">GND</text>
<text x="30.4" y="151.5">C1</text>
<text x="30.4" y="155.1">C3</text>
<text x="83.9" y="151.5">E0</text>
<text x="237" y="153.3">7.2V</text>
<text x="30.4" y="156.8">C4</text>
<text x="158.6" y="156.8">B1</text>
<text x="158.6" y="158.6">B3</text>
<text x="199.6" y="156.8">7.2V</text>
<text x="117.2" y="165.8">AGND</text>
<text x="197.9" y="164">GND</text>
<text x="78.5" y="173">D5</text>
<text x="78.5" y="169.4">D7</text>
<text x="99.5" y="171.2">PGND</text>
<text x="237" y="171.2">7.2V</text>
<text x="30.4" y="178.3">C16</text>
<text x="78.5" y="174.7">D4</text>
<text x="78.5" y="178.3">D2</text>
<text x="114.1" y="178.3">5V-1</text>
<text x="149.7" y="178.3">5V-2</text>
<text x="171.1" y="178.3">5V-2</text>
<text x="199.6" y="178.3">5V-1</text>
<text x="242.4" y="174.8">GND</text>
<text x="30.4" y="183.7">C19</text>
<text x="30.4" y="181.9">C18</text>
<text x="30.4" y="180.1">C17</text>
<text x="78.5" y="181.9">D0</text>
<text x="94.2" y="183.7">PGND LED2</text>
<text x="129.7" y="183.7">AGND LED3</text>
<text x="168.9" y="185.5">AGND</text>
<text x="197.5" y="185.5">PGND</text>
</g>
<g font-size="1.6" fill="#000080">
<text x="139.1" y="17.2">W3.3V</text>
<text x="233.4" y="17.2">W5V1</text>
<text x="169.3" y="21.9">R1-2</text>
<text x="50" y="26.2">W6VLM2941S</text>
<text x="71.4" y="28">R2-5</text>
<text x="78.5" y="28">1K</text>
<text x="79.1" y="24.2">RB2-</text>
<text x="82.5" y="24.2">1</text>
<text x="169.3" y="25.1">0R</text>
<text x="180.7" y="29.8">R1-1</text>
<text x="213.7" y="27.8">10UF</text>
<text x="213.7" y="24.2">C2-1</text>
<text x="222.6" y="27.8">104</text>
<text x="222.6" y="24.2">C2-2</text>
<text x="253" y="26.2">104</text>
<text x="254.6" y="27.8">C2-3</text>
<text x="261.9" y="26.2">10UF</text>
<text x="263.5" y="27.8">C2-4</text>
<text x="71.4" y="35.1">R2-4</text>
<text x="75.7" y="31.6">1.1K</text>
<text x="97" y="33.4">R2-3</text>
<text x="124.8" y="35.1">10UF</text>
<text x="126.6" y="33.4">C1-3</text>
<text x="135.3" y="33.2">C1-1</text>
<text x="135.5" y="35.1">104</text>
<text x="140.8" y="33.4">TPS76333</text>
<text x="165.6" y="35.5">10UF</text>
<text x="165.6" y="31.9">C1-4</text>
<text x="180.7" y="33.4">5.1K</text>
<text x="233.4" y="35.1">TPS76850</text>
<text x="32" y="39.1">C3-1</text>
<text x="40.1" y="40.5">120</text>
<text x="40.1" y="36.9">R2-1</text>
<text x="75.7" y="38.7">1.8K</text>
<text x="83.7" y="40.3">47UF</text>
<text x="83.7" y="36.8">C3-2</text>
<text x="90.8" y="40.3">105</text>
<text x="90.8" y="36.8">C3-3</text>
<text x="97" y="36.9">1K</text>
<text x="156.7" y="36.8">C1-2</text>
<text x="156.9" y="38.7">104</text>
<text x="183.9" y="36.8">G1</text>
<text x="183.9" y="38.5">LED1</text>
<text x="233.4" y="36.9">W5V2</text>
<text x="32" y="42.7">220UF</text>
<text x="75.7" y="45.9">1K</text>
<text x="75.7" y="42.3">R2-2</text>
<text x="100.2" y="42.1">G4</text>
<text x="100.2" y="43.9">LED4</text>
<text x="213.7" y="47.5">10UF</text>
<text x="213.7" y="43.9">C2-5</text>
<text x="222.6" y="47.5">104</text>
<text x="222.6" y="43.9">C2-6</text>
<text x="253" y="45.9">104</text>
<text x="254.6" y="47.5">C2-7</text>
<text x="261.9" y="45.9">10UF</text>
<text x="263.5" y="47.5">C2-8</text>
<text x="28.7" y="49.5">6V</text>
<text x="162.2" y="49.5">3.3V</text>
<text x="217.4" y="54.8">5V</text>
<text x="233.4" y="54.8">TPS76850</text>
<text x="44.7" y="70.9">U1</text>
<text x="233.4" y="67.4">PWM</text>
<text x="201.4" y="88.8">OLED</text>
<text x="140.8" y="99.6">Header 4</text>
<text x="201.4" y="104.9">OLED</text>
<text x="130.9" y="119.3">R4-1</text>
<text x="119.5" y="123.9">R4-1</text>
<text x="130.9" y="121.1">3.3K</text>
<text x="145.1" y="122.8">3.3K</text>
<text x="145.1" y="121.1">R4-1</text>
<text x="146.2" y="125.7">R4-1</text>
<text x="187.9" y="124.6">R4-1</text>
<text x="196.8" y="124.6">R4-2</text>
<text x="203.9" y="124.6">R4-3</text>
<text x="212.8" y="124.6">R4-4</text>
<text x="119.5" y="127.1">3.3K</text>
<text x="119.5" y="129.3">R4-1</text>
<text x="146.2" y="128.9">3.3K</text>
<text x="155.1" y="130.7">3.3K</text>
<text x="155.1" y="127.5">R4-1</text>
<text x="187.9" y="126.4">3.3K</text>
<text x="196.8" y="126.4">3.3K</text>
<text x="203.9" y="126.4">3.3K</text>
<text x="212.8" y="126.4">3.3K</text>
<text x="119.5" y="132.5">3.3K</text>
<text x="130.9" y="137.2">3.3K</text>
<text x="130.9" y="135.4">R4-1</text>
<text x="145.1" y="135.4">3.3K</text>
<text x="145.1" y="133.6">R4-1</text>
<text x="185.9" y="137">AN1</text>
<text x="194.8" y="137">AN2</text>
<text x="201.9" y="137">AN3</text>
<text x="212.6" y="137">AN4</text>
<text x="80.3" y="146.1">TXD</text>
<text x="97" y="155.1">0R</text>
<text x="97" y="153.3">R0-1</text>
<text x="102.4" y="155.1">0R</text>
<text x="102.4" y="153.3">R0-2</text>
<text x="107.7" y="155.1">0R</text>
<text x="107.7" y="153.3">R0-3</text>
<text x="113.1" y="155.1">0R</text>
<text x="113.1" y="153.3">R0-4</text>
<text x="120.2" y="155.1">0R</text>
<text x="120.2" y="153.3">R0-5</text>
<text x="190.7" y="155.1">POWER</text>
<text x="245.7" y="160.8">C4-1</text>
<text x="190.7" y="162.2">Header 2</text>
<text x="231.3" y="162.2">1</text>
<text x="245.9" y="164">220UF</text>
<text x="27.3" y="178.7" transform="rotate(90 27.3 178.7)">OLED</text>
<text x="82.1" y="174.7">PWM</text>
<text x="99.5" y="176.4">F2</text>
<text x="108.8" y="177.6">R3-1</text>
<text x="135.1" y="176.4">G3</text>
<text x="144.4" y="177.6">R3-2</text>
<text x="108.8" y="180.8">3.3K</text>
<text x="144.4" y="180.8">3.3K</text>
<text x="162.2" y="183.7">Header 2</text>
<text x="190.7" y="183.7">Header 2</text>
<text x="44.7" y="187.3">K60P144_BOARD</text>
<text x="57.1" y="189.1">K60</text>
</g>
</svg>
